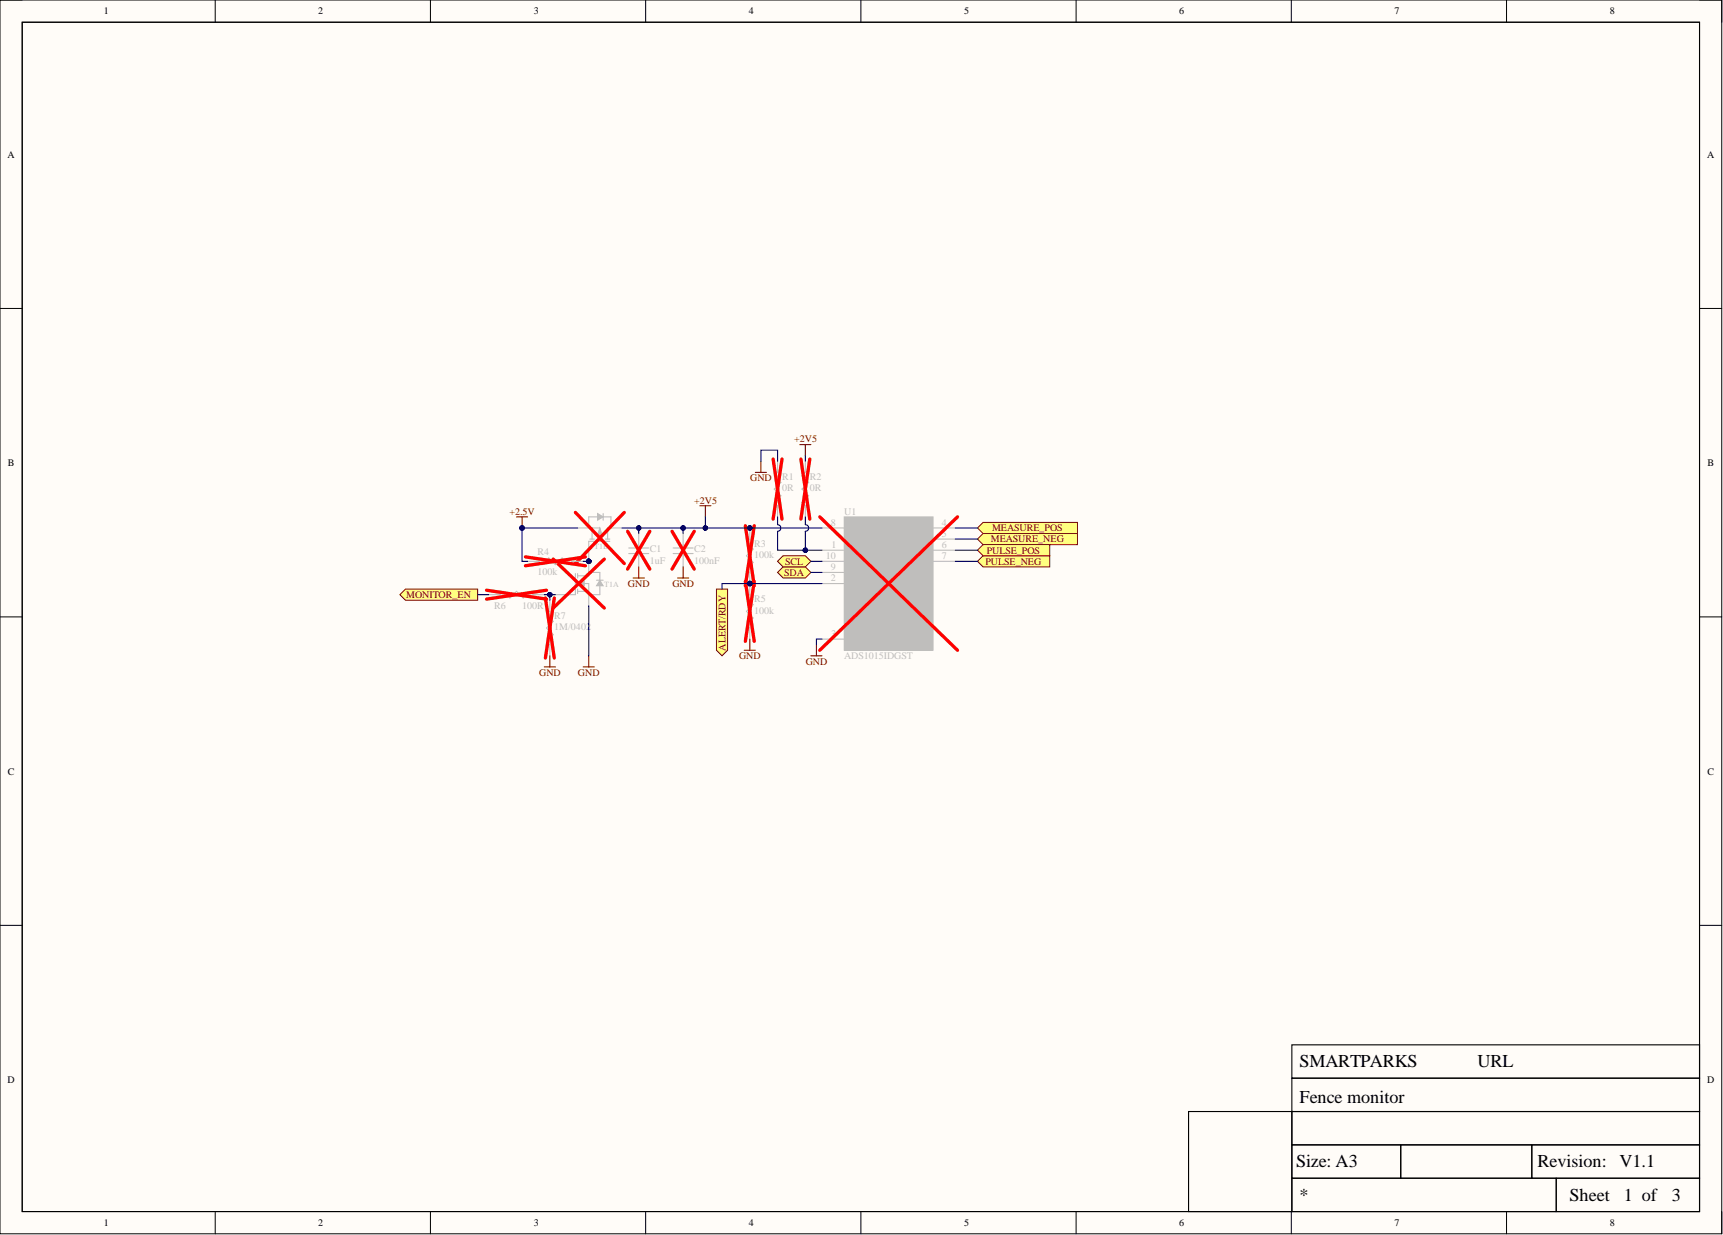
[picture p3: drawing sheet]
<svg xmlns="http://www.w3.org/2000/svg" width="393mm" height="282mm" viewBox="0 0 393 282" stroke-linecap="round" stroke-linejoin="round" font-family="sans-serif">
<path d="M0 0h393.1v281.6h-393.1z" fill-rule="evenodd" fill="#fffcf8"/>
<path d="M0 0h393.1v281.6h-393.1z" fill="none" stroke="#000" stroke-width=".23"/>
<path d="M5.1 5.1h382.9v271.4h-382.9z" fill-rule="evenodd" fill="#fffcf8"/>
<g fill="none" stroke="#000" stroke-width=".23">
<path d="M0 0h5.1M5.1 5.1h382.9v271.4h-382.9zM49.1 0v5.1M98.3 0v5.1M147.4 0v5.1M196.5 0v5.1M245.7 0v5.1M294.8 0v5.1M343.9 0v5.1M388 0h5.1v5.1M0 70.4h5.1M388 70.4h5.1"/>
<path d="M0 140.8h5.1M388 140.8h5.1M0 211.2h5.1M388 211.2h5.1M49.1 276.5v5.1M98.3 276.5v5.1M147.4 276.5v5.1M196.5 276.5v5.1M245.7 276.5v5.1M294.8 276.5v5.1M343.9 276.5v5.1M393.1 276.5v5.1"/>
</g>
<path d="M5.1 5.1h382.9v271.4h-382.9zM294.9 238.5h93.1v7.6h-93.1zM271.3 253.7h23.6v22.8h-23.6zM294.9 253.7h93.1v7.6h-93.1zM294.9 246.1h93.1v7.6h-93.1zM294.9 261.3h24.9v7.6h-24.9zM294.9 268.9h60.4v7.6h-60.4zM319.8 261.3h29.9v7.6h-29.9zM349.7 261.3h38.3v7.6h-38.3zM355.3 268.9h32.7v7.6h-32.7z" fill="none" stroke="#000" stroke-width=".25"/>
<path d="M192.7 118h20.3v30.4h-20.3z" fill-rule="evenodd" fill="#bfbebc"/>
<path d="M192.7 118h20.3v30.4h-20.3z" fill="none" stroke="#bfbebc" stroke-width=".23"/>
<path d="M187.7 125.6h5M187.7 133.2h5M187.7 120.5h5M187.7 128.1h5M187.7 130.7h5M213 125.6h5.1M213 120.5h5.1M213 123h5.1M213 128.1h5.1M187.7 145.9h5" fill="none" stroke="#bfbebc" stroke-width=".25"/>
<path d="M187.1 118l31.5 30.4M218.6 118l-31.5 30.4" fill="none" stroke="#f00" stroke-width=".76"/>
<circle cx="134.4" cy="128.1" r=".51" fill="#000080"/>
<circle cx="134.4" cy="128.1" r=".51" fill="none" stroke="#000080" stroke-width=".23"/>
<path d="M134.4 125.6v2.5M139.5 120.5h2.5" fill="none" stroke="#bfbebc" stroke-width=".25"/>
<circle cx="134.4" cy="128.1" r=".51" fill="#000080"/>
<circle cx="134.4" cy="128.1" r=".51" fill="none" stroke="#000080" stroke-width=".23"/>
<path d="M131.9 120.5h2.5M134.7 123h1M135.2 123v-2.5h1.7v2.5M136.4 123h1M138.2 123h1M138.7 120.5v2.5M139.2 123.5h-4.8v2.1" fill="none" stroke="#bfbebc" stroke-width=".25"/>
<path d="M136.9 120.5l.5 1.5h-1z" fill="#bfbebc"/>
<path d="M136.9 120.5l.5 1.5h-1z" fill="none" stroke="#bfbebc" stroke-width=".23"/>
<path d="M136.4 118h-2v2.5M137.7 118h1.8v2.5h-.8M137.7 117.2v1.5" fill="none" stroke="#bfbebc" stroke-width=".25"/>
<path d="M136.4 117.2l1.3 .8-1.3 .7z" fill="#bfbebc"/>
<path d="M136.4 117.2l1.3 .8-1.3 .7z" fill="none" stroke="#bfbebc" stroke-width=".23"/>
<path d="M111.6 135.7h2.5l.8-.7 1.5 1.5 1.5-1.5 1.5 1.5 1.6-1.5 .7 .7h2.6M125.5 137v2.5l-.7 .8 1.5 1.5-1.5 1.5 1.5 1.6-1.5 1.5 .7 .7v2.6M134.4 120.5h.8" fill="none" stroke="#bfbebc" stroke-width=".25"/>
<path d="M131.4 117l11.1 11.6M142.5 117l-11.1 11.6M111.1 134.7l13.7 2M124.5 136.5l2 13.7M124.8 134.7l-13.7 2M126.5 136.5l-2 13.7" fill="none" stroke="#f00" stroke-width=".76"/>
<circle cx="134.4" cy="128.1" r=".51" fill="#000080"/>
<circle cx="134.4" cy="128.1" r=".51" fill="none" stroke="#000080" stroke-width=".23"/>
<path d="M134.4 128.1v2.6" fill="none" stroke="#bfbebc" stroke-width=".25"/>
<circle cx="134.4" cy="128.1" r=".51" fill="#000080"/>
<circle cx="134.4" cy="128.1" r=".51" fill="none" stroke="#000080" stroke-width=".23"/>
<path d="M131.4 130.9v4.8h-4.6M131.9 133.2h2.5v1.8h-2.5M131.9 131.4h2.5M131.9 130.9v1M131.9 132.7v1M131.9 134.5v1M134.4 135.7v2.6" fill="none" stroke="#bfbebc" stroke-width=".25"/>
<path d="M131.9 133.2l1.5-.5v1z" fill="#bfbebc"/>
<path d="M131.9 133.2l1.5-.5v1z" fill="none" stroke="#bfbebc" stroke-width=".23"/>
<path d="M134.4 131.4v-.7h2.5v1.7M136.2 132.4h1.5M136.9 133.7v2h-2.5" fill="none" stroke="#bfbebc" stroke-width=".25"/>
<path d="M136.9 132.4l.8 1.3h-1.5z" fill="#bfbebc"/>
<path d="M136.9 132.4l.8 1.3h-1.5z" fill="none" stroke="#bfbebc" stroke-width=".23"/>
<path d="M120.5 128.1h2.5l.8 .8 1.5-1.5 1.5 1.5 1.5-1.5 1.5 1.5 .8-.8h2.5M134.4 135v.7" fill="none" stroke="#bfbebc" stroke-width=".25"/>
<path d="M119.9 127.1l13.7 2M126.3 127.6l11.7 11.2M133.6 127.1l-13.7 2M138 127.6l-11.7 11.2" fill="none" stroke="#f00" stroke-width=".76"/>
<path d="M117.9 118h2.6M119.2 118v2.5M124.3 152.2h2.5M125.5 149.7v2.5" fill="none" stroke="#800000" stroke-width=".25"/>
<circle cx="119.2" cy="120.5" r=".51" fill="#000080"/>
<circle cx="119.2" cy="120.5" r=".51" fill="none" stroke="#000080" stroke-width=".23"/>
<path d="M159.8 115.4h2.5M161 115.4v2.6M172.4 107.8h2.6M173.7 105.3v2.5M182.6 101.5h2.5M183.9 101.5v2.5M144.5 131.9h2.6M145.8 129.4v2.5M154.7 131.9h2.5M156 129.4v2.5M133.1 152.2h2.6M134.4 149.7v2.5" fill="none" stroke="#800000" stroke-width=".25"/>
<path d="M177.5 105.3v2.5l-.7 .8 1.5 1.5-1.5 1.5 1.5 1.5-1.5 1.6 .7 .7v2.6M183.9 105.3v2.5l-.8 .8 1.5 1.5-1.5 1.5 1.5 1.5-1.5 1.6 .8 .7v2.6M143.5 125.1h4.6M143.5 126.3h4.6M145.8 121.8v3.3M145.8 126.3v3.1M153.7 125.1h4.5M153.7 126.3h4.5M156 121.8v3.3M156 126.3v3.1" fill="none" stroke="#bfbebc" stroke-width=".25"/>
<path d="M176.5 104.8l2 13.7M178.5 104.8l-2 13.7M182.8 104.8l2.1 13.7M184.9 104.8l-2.1 13.7M143.3 121.3l5 8.6M148.3 121.3l-5 8.6M153.4 121.3l5.1 8.6M158.5 121.3l-5.1 8.6" fill="none" stroke="#f00" stroke-width=".76"/>
<path d="M178.8 129.4h5.1l1.2 1.3-1.2 1.2h-5.1l-1.3-1.2z" fill-rule="evenodd" fill="#ffff80"/>
<path d="M178.8 129.4h5.1l1.2 1.3-1.2 1.2h-5.1l-1.3-1.2z" fill="none" stroke="#800000" stroke-width=".23"/>
<path d="M178.8 126.8h5.1l1.2 1.3-1.2 1.3h-5.1l-1.3-1.3z" fill-rule="evenodd" fill="#ffff80"/>
<path d="M178.8 126.8h5.1l1.2 1.3-1.2 1.3h-5.1l-1.3-1.3z" fill="none" stroke="#800000" stroke-width=".23"/>
<path d="M163.6 134.5h2.5v13.9l-1.3 1.3-1.2-1.3z" fill-rule="evenodd" fill="#ffff80"/>
<path d="M163.6 134.5h2.5v13.9l-1.3 1.3-1.2-1.3z" fill="none" stroke="#800000" stroke-width=".23"/>
<circle cx="171.2" cy="133.2" r=".51" fill="#000080"/>
<circle cx="171.2" cy="133.2" r=".51" fill="none" stroke="#000080" stroke-width=".23"/>
<circle cx="171.2" cy="120.5" r=".51" fill="#000080"/>
<circle cx="171.2" cy="120.5" r=".51" fill="none" stroke="#000080" stroke-width=".23"/>
<path d="M171.2 123l-.8 .8 1.5 1.5-1.5 1.5 1.5 1.6-1.5 1.5 .8 .8v2.5" fill="none" stroke="#bfbebc" stroke-width=".25"/>
<circle cx="171.2" cy="133.2" r=".51" fill="#000080"/>
<circle cx="171.2" cy="133.2" r=".51" fill="none" stroke="#000080" stroke-width=".23"/>
<path d="M171.2 120.5v2.5" fill="none" stroke="#bfbebc" stroke-width=".25"/>
<circle cx="171.2" cy="120.5" r=".51" fill="#000080"/>
<circle cx="171.2" cy="120.5" r=".51" fill="none" stroke="#000080" stroke-width=".23"/>
<path d="M170.2 120l2 13.7M172.2 120l-2 13.7" fill="none" stroke="#f00" stroke-width=".76"/>
<circle cx="171.2" cy="133.2" r=".51" fill="#000080"/>
<circle cx="171.2" cy="133.2" r=".51" fill="none" stroke="#000080" stroke-width=".23"/>
<path d="M171.2 133.2v2.5l-.8 .8 1.5 1.5-1.5 1.5 1.5 1.6-1.5 1.5 .8 .7v2.6" fill="none" stroke="#bfbebc" stroke-width=".25"/>
<circle cx="171.2" cy="133.2" r=".51" fill="#000080"/>
<circle cx="171.2" cy="133.2" r=".51" fill="none" stroke="#000080" stroke-width=".23"/>
<path d="M170.2 132.7l2 13.7M172.2 132.7l-2 13.7" fill="none" stroke="#f00" stroke-width=".76"/>
<path d="M169.9 148.4h2.5M171.2 145.9v2.5M185.1 149.7h2.6M186.4 147.1v2.6" fill="none" stroke="#800000" stroke-width=".25"/>
<path d="M224.4 119.2h21.6v2.6h-21.6l-1.2-1.3z" fill-rule="evenodd" fill="#ffff80"/>
<path d="M224.4 119.2h21.6v2.6h-21.6l-1.2-1.3z" fill="none" stroke="#800000" stroke-width=".23"/>
<path d="M224.4 121.8h21.6v2.5h-21.6l-1.2-1.3z" fill-rule="evenodd" fill="#ffff80"/>
<path d="M224.4 121.8h21.6v2.5h-21.6l-1.2-1.3z" fill="none" stroke="#800000" stroke-width=".23"/>
<path d="M224.4 126.8h15.2v2.6h-15.2l-1.2-1.3z" fill-rule="evenodd" fill="#ffff80"/>
<path d="M224.4 126.8h15.2v2.6h-15.2l-1.2-1.3z" fill="none" stroke="#800000" stroke-width=".23"/>
<path d="M224.4 124.3h15.2v2.5h-15.2l-1.2-1.2z" fill-rule="evenodd" fill="#ffff80"/>
<path d="M224.4 124.3h15.2v2.5h-15.2l-1.2-1.2z" fill="none" stroke="#800000" stroke-width=".23"/>
<path d="M183.9 104v1.3M119.2 120.5v7.6h1.3" fill="none" stroke="#000080" stroke-width=".25"/>
<circle cx="119.2" cy="120.5" r=".51" fill="#000080"/>
<circle cx="119.2" cy="120.5" r=".51" fill="none" stroke="#000080" stroke-width=".23"/>
<path d="M119.2 120.5h12.7" fill="none" stroke="#000080" stroke-width=".25"/>
<circle cx="119.2" cy="120.5" r=".51" fill="#000080"/>
<circle cx="119.2" cy="120.5" r=".51" fill="none" stroke="#000080" stroke-width=".23"/>
<path d="M124.3 135.7h1.2" fill="none" stroke="#000080" stroke-width=".25"/>
<circle cx="125.5" cy="135.7" r=".51" fill="#000080"/>
<circle cx="125.5" cy="135.7" r=".51" fill="none" stroke="#000080" stroke-width=".23"/>
<path d="M126.8 135.7h-1.3v1.3" fill="none" stroke="#000080" stroke-width=".25"/>
<circle cx="125.5" cy="135.7" r=".51" fill="#000080"/>
<circle cx="125.5" cy="135.7" r=".51" fill="none" stroke="#000080" stroke-width=".23"/>
<path d="M133.1 128.1h1.3" fill="none" stroke="#000080" stroke-width=".25"/>
<circle cx="134.4" cy="128.1" r=".51" fill="#000080"/>
<circle cx="134.4" cy="128.1" r=".51" fill="none" stroke="#000080" stroke-width=".23"/>
<path d="M142 120.5h45.7" fill="none" stroke="#000080" stroke-width=".25"/>
<circle cx="145.8" cy="120.5" r=".51" fill="#000080"/>
<circle cx="145.8" cy="120.5" r=".51" fill="none" stroke="#000080" stroke-width=".23"/>
<circle cx="156" cy="120.5" r=".51" fill="#000080"/>
<circle cx="156" cy="120.5" r=".51" fill="none" stroke="#000080" stroke-width=".23"/>
<circle cx="161" cy="120.5" r=".51" fill="#000080"/>
<circle cx="161" cy="120.5" r=".51" fill="none" stroke="#000080" stroke-width=".23"/>
<circle cx="171.2" cy="120.5" r=".51" fill="#000080"/>
<circle cx="171.2" cy="120.5" r=".51" fill="none" stroke="#000080" stroke-width=".23"/>
<path d="M171.2 133.2h-6.4v1.3" fill="none" stroke="#000080" stroke-width=".25"/>
<circle cx="171.2" cy="133.2" r=".51" fill="#000080"/>
<circle cx="171.2" cy="133.2" r=".51" fill="none" stroke="#000080" stroke-width=".23"/>
<path d="M171.2 133.2h16.5" fill="none" stroke="#000080" stroke-width=".25"/>
<circle cx="171.2" cy="133.2" r=".51" fill="#000080"/>
<circle cx="171.2" cy="133.2" r=".51" fill="none" stroke="#000080" stroke-width=".23"/>
<path d="M173.7 105.3v-2.6h3.8v2.6M177.5 118v1.7a.76 .76 0 0 1 .8 .8 .76 .76 0 0 1-.8 .8v4.3h10.2" fill="none" stroke="#000080" stroke-width=".25"/>
<circle cx="183.9" cy="125.6" r=".51" fill="#000080"/>
<circle cx="183.9" cy="125.6" r=".51" fill="none" stroke="#000080" stroke-width=".23"/>
<path d="M134.4 138.3v11.4M145.8 120.5v1.3M185.1 130.7h2.6M185.1 128.1h2.6M187.7 145.9h-1.3v1.2" fill="none" stroke="#000080" stroke-width=".25"/>
<circle cx="145.8" cy="120.5" r=".51" fill="#000080"/>
<circle cx="145.8" cy="120.5" r=".51" fill="none" stroke="#000080" stroke-width=".23"/>
<path d="M156 120.5v1.3" fill="none" stroke="#000080" stroke-width=".25"/>
<circle cx="156" cy="120.5" r=".51" fill="#000080"/>
<circle cx="156" cy="120.5" r=".51" fill="none" stroke="#000080" stroke-width=".23"/>
<path d="M161 118v2.5" fill="none" stroke="#000080" stroke-width=".25"/>
<circle cx="161" cy="120.5" r=".51" fill="#000080"/>
<circle cx="161" cy="120.5" r=".51" fill="none" stroke="#000080" stroke-width=".23"/>
<path d="M183.9 118v1.7a.76 .76 0 0 1 .7 .8 .76 .76 0 0 1-.7 .8v4.3" fill="none" stroke="#000080" stroke-width=".25"/>
<circle cx="183.9" cy="125.6" r=".51" fill="#000080"/>
<circle cx="183.9" cy="125.6" r=".51" fill="none" stroke="#000080" stroke-width=".23"/>
<path d="M218.1 120.5h5.1M218.1 123h5.1M218.1 125.6h5.1M218.1 128.1h5.1" fill="none" stroke="#000080" stroke-width=".25"/>
<path d="M92.6 134.5h16.4v2.5h-16.4l-1.3-1.3z" fill-rule="evenodd" fill="#ffff80"/>
<path d="M92.6 134.5h16.4v2.5h-16.4l-1.3-1.3z" fill="none" stroke="#800000" stroke-width=".23"/>
<path d="M109 135.7h2.6" fill="none" stroke="#000080" stroke-width=".25"/>
<g font-size="4.1">
<text x="296.7" y="243.4">SMARTPARKS</text>
<text x="337.3" y="243.4">URL</text>
<text x="296.7" y="251.8">Fence monitor</text>
<text x="295.9" y="266.2">Size: A3</text>
<text x="351" y="266.2">Revision:</text>
<text x="369.7" y="266.2">V1.1</text>
<text x="296.7" y="274.1">*</text>
<text x="358.3" y="274.1">Sheet</text>
<text x="370.7" y="274.1">1 of</text>
<text x="381.7" y="274.1">3</text>
</g>
<g font-size="2.3">
<text x="23.7" y="3.3">1</text>
<text x="72.7" y="3.3">2</text>
<text x="121.9" y="3.3">3</text>
<text x="170.9" y="3.3">4</text>
<text x="220.1" y="3.3">5</text>
<text x="269.2" y="3.3">6</text>
<text x="318.3" y="3.3">7</text>
<text x="367.5" y="3.3">8</text>
<text x="1.7" y="36">A</text>
<text x="389.7" y="36">A</text>
<text x="1.8" y="106.4">B</text>
<text x="389.8" y="106.4">B</text>
<text x="1.8" y="176.8">C</text>
<text x="389.8" y="176.8">C</text>
<text x="1.7" y="247.2">D</text>
<text x="389.7" y="247.2">D</text>
<text x="23.7" y="279.8">1</text>
<text x="72.7" y="279.8">2</text>
<text x="121.9" y="279.8">3</text>
<text x="170.9" y="279.8">4</text>
<text x="220.1" y="279.8">5</text>
<text x="269.2" y="279.8">6</text>
<text x="318.3" y="279.8">7</text>
<text x="367.5" y="279.8">8</text>
</g>
<g font-size="2.3" fill="#800000">
<text x="181.3" y="101">+2V5</text>
<text x="171.3" y="109.8">GND</text>
<text x="116.3" y="117.5">+2.5V</text>
<text x="158.5" y="114.9">+2V5</text>
<text x="226.2" y="123.8">MEASURE_NEG</text>
<text x="226.5" y="121.3">MEASURE_POS</text>
<text x="179" y="131.4">SDA</text>
<text x="179.2" y="128.9">SCL</text>
<text x="225" y="128.9">PULSE_NEG</text>
<text x="225.3" y="126.3">PULSE_POS</text>
<text x="92.7" y="136.5">MONITOR_EN</text>
<text x="143.4" y="133.9">GND</text>
<text x="153.5" y="133.9">GND</text>
<text x="165.6" y="148.5" transform="rotate(-90 165.6 148.5)">ALERT/RDY</text>
<text x="123.1" y="154.2">GND</text>
<text x="132" y="154.2">GND</text>
<text x="168.7" y="150.4">GND</text>
<text x="183.9" y="151.7">GND</text>
</g>
<g font-size="2.3" fill="#bfbebc">
<text x="178.5" y="109.6">R1</text>
<text x="178.5" y="112.1">0R</text>
<text x="184.9" y="109.6">R2</text>
<text x="184.9" y="112.1">0R</text>
<text x="189.7" y="120">8</text>
<text x="192.7" y="117.5">U1</text>
<text x="215" y="120">4</text>
<text x="172.2" y="124.8">R3</text>
<text x="189.9" y="125.1">1</text>
<text x="215" y="122.5">5</text>
<text x="215" y="125.1">6</text>
<text x="122.7" y="126.6">R4</text>
<text x="122.7" y="131.2">100k</text>
<text x="148.3" y="126.1">C1</text>
<text x="148.3" y="128.6">1uF</text>
<text x="158.5" y="126.1">C2</text>
<text x="158.5" y="128.6">100nF</text>
<text x="172.2" y="127.4">100k</text>
<text x="188.5" y="127.6">10</text>
<text x="189.6" y="130.1">9</text>
<text x="194.5" y="126.3">ADDR</text>
<text x="194.5" y="131.4">SDA</text>
<text x="194.5" y="128.9">SCL</text>
<text x="206.1" y="126.3">AIN2</text>
<text x="206.2" y="128.9">AIN3</text>
<text x="215" y="127.6">7</text>
<text x="172.2" y="137.5">R5</text>
<text x="189.6" y="132.7">2</text>
<text x="194.5" y="133.9">ALERT/RDY</text>
<text x="112.8" y="139">R6</text>
<text x="119.2" y="139">100R</text>
<text x="126.5" y="141.3">R7</text>
<text x="126.5" y="143.8">1M/0402</text>
<text x="172.2" y="140">100k</text>
<text x="189.7" y="145.4">3</text>
<text x="192.7" y="150.4">ADS1015IDGST</text>
</g>
<g font-size="1.8" fill="#bfbebc">
<text x="135.7" y="125.2">T1B</text>
<text x="138" y="134.1">T1A</text>
</g>
</svg>
